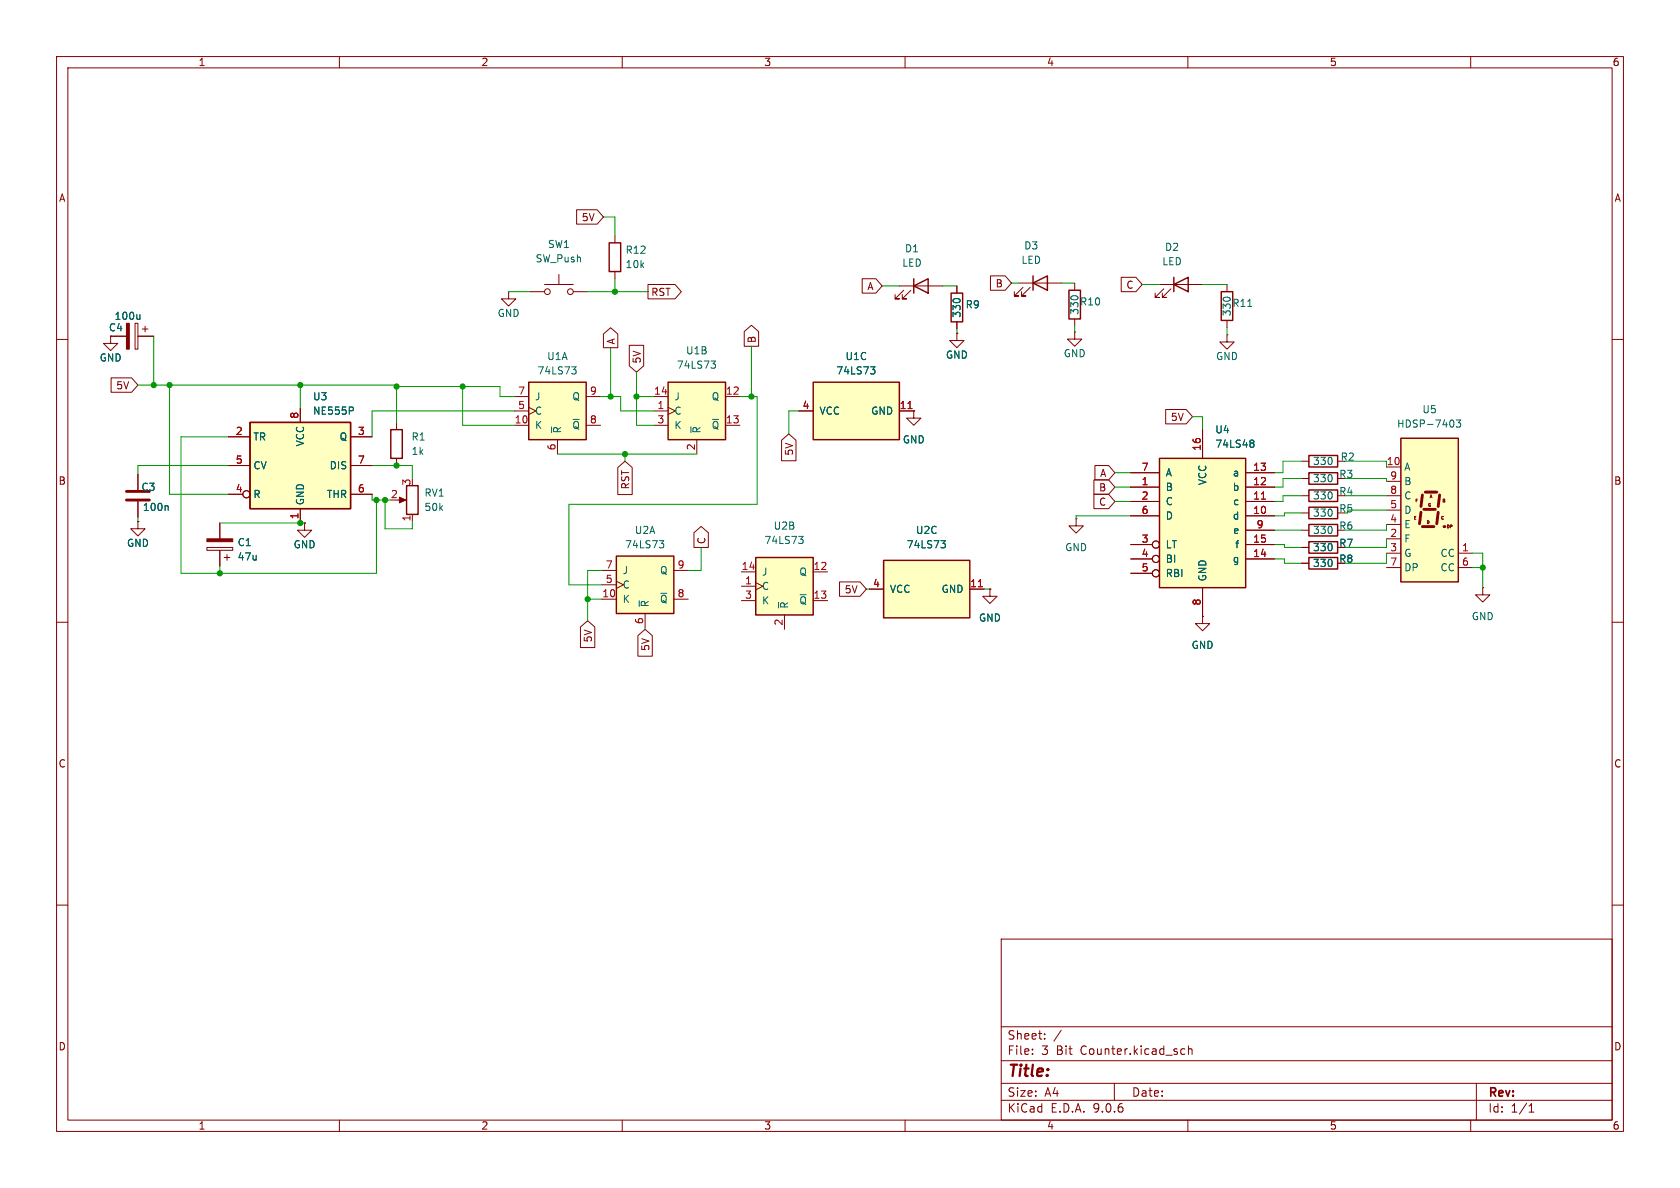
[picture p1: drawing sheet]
<svg xmlns="http://www.w3.org/2000/svg" width="297mm" height="210mm" viewBox="0 0 297 210" stroke-linecap="round" stroke-linejoin="round" font-family="sans-serif">
<g fill="none" stroke="#840000" stroke-width=".18">
<path d="M10 10h277v190h-277zM12 12h273v186h-273zM60 10v2M110 10v2M160 10v2M210 10v2M260 10v2M19.6 59.4h2.8M23.9 57.2h.5v4.5h-.5zM24.4 59.4h2.8M25.1 58.2h1.1M25.7 57.7v1"/>
<path d="M159 50.5h7.6M159.8 51.3l-1.6 1.5h.8h-.8v-.7M161 51.3l-1.5 1.5h.8h-.8v-.7M169.2 58.9v1.3h1.2l-1.2 1.3-1.3-1.3h1.3M169.2 58.9h.1M10 60h2M285 60h2M24.4 83.8v2.8M24.4 88.6v2.8M36.6 96.8h4.5v.5h-4.5zM38.9 92.5v2.8M38.9 97.3v2.8"/>
<path d="M39.6 98.6h1M40.1 98v1.1M53.8 92.5v1.2h1.3l-1.3 1.3-1.2-1.3h1.2M53.8 92.5h.1M230.1 81.5h1.3M10 110h2M285 110h2M10 160h2M177 166h108v32h-108zM285 160h2M60 198v2M110 198v2"/>
<path d="M160 198v2M177 194.5h108M177 191.5h108M177 187.5h108M177 181.5h108M182.5 186.3v.1M182.5 185.5v.1M184.7 183.6v.1M184.7 182.8v.1M187.6 182.1l-1.3 2M197 191.5v3M209 185.4l.5 .1"/>
<path d="M209.5 186.3l-.5 .1M210 198v2M210.1 185.5l.2-.1 .4 .1v.9M210.1 184.9v1.5M260 198v2M261 191.5v6.5M270.3 196.6h.9M270.3 195.5l.4-.4v1.5"/>
</g>
<path d="M22.4 86.9h4M22.4 88.4h4" fill="none" stroke="#840000" stroke-width=".51"/>
<path d="M24.7 55.6v.9M24.7 56.3l-.1 .2M29.6 89.4l.1 .2v.6" fill="none" stroke="#006464" stroke-width=".18"/>
<path d="M161.5 50.5l2.6-1.2v2.5zM161.5 49.3v2.5M231.4 80.5h5.1v2.1h-5.1z" fill="none" stroke="#840000" stroke-width=".25"/>
<g fill="#840000" stroke="#840000" stroke-width=".18">
<path d="M22.4 57.2h.5v4.5h-.5z"/>
<path d="M36.6 95.3h4.5v.5h-4.5z"/>
</g>
<path d="M247.6 77.5h10.2v25.4h-10.2z" fill="#ffffc2"/>
<path d="M247.6 77.5h10.2v25.4h-10.2z" fill="none" stroke="#840000" stroke-width=".25"/>
<path d="M251.2 90.6l-.2 2M251.5 87.5l-.3 2M251.5 93.1h2M251.7 90h2M252 87h2M254.3 90.6l-.3 2M254.5 87.5l-.2 2" fill="none" stroke="#840000" stroke-width=".51"/>
<circle cx="255.3" cy="93.1" r=".25" fill="#840000"/>
<g fill="none" stroke="#840000" stroke-width=".18">
<path d="M245.1 82.6h2.5M245.1 85.1h2.5M245.1 87.6h2.5M245.1 90.2h2.5M245.1 92.7h2.5M245.1 95.3h2.5M245.1 97.8h2.5M250.3 91.3h-.2v.5M250.6 88.2h-.3v.5M252.5 92.1l-.2-.1v.6M252.8 88l.2-.5 .2 .5M255.4 88.3l-.3-.1v.5"/>
<path d="M256.1 92.8h-.2v.5M256.6 92.8h-.2v.5M257.8 97.8h2.5M245.1 100.3h2.5M257.8 100.3h2.5"/>
</g>
<path d="M256.8 74.3l.2 .4-.2 .7M257.4 74.2h.8l-.4 .5 .4 .1v.6l-.2 .1-.6-.1" fill="none" stroke="#006464" stroke-width=".18"/>
<path d="M109 98.3h10.1v10.2h-10.1z" fill="#ffffc2"/>
<path d="M109 98.3h10.1v10.2h-10.1z" fill="none" stroke="#840000" stroke-width=".25"/>
<path d="M106.4 100.8h2.6M106.4 103.4h2.6M106.4 105.9h2.6M109 102.7l1.2 .7-1.2 .6M114 108.5v2.5M119.1 100.8h2.6M119.1 105.9h2.6" fill="none" stroke="#840000" stroke-width=".18"/>
<path d="M116.6 95.6h.7l-.4 .5 .4 .1v.4l-.2 .2h-.4M113 106.2v1" fill="none" stroke="#006464" stroke-width=".18"/>
<path d="M133.6 98.6h10.2v10.1h-10.2z" fill="#ffffc2"/>
<path d="M133.6 98.6h10.2v10.1h-10.2z" fill="none" stroke="#840000" stroke-width=".25"/>
<path d="M131.1 101.1h2.5M131.1 103.6h2.5M131.1 106.2h2.5M133.6 103l1.3 .6-1.3 .7M138.7 108.7v2.6M143.8 101.1h2.5M143.8 106.2h2.5M175 104.1v1.3h1.3l-1.3 1.3-1.3-1.3h1.3M175 104.1h.1" fill="none" stroke="#840000" stroke-width=".18"/>
<path d="M141.2 94.8h.8l-.4 .5 .3 .1 .1 .4-.3 .3h-.3M137.6 106.5v1" fill="none" stroke="#006464" stroke-width=".18"/>
<path d="M156.2 99.1h15.2v10.1h-15.2z" fill="#ffffc2"/>
<path d="M168.1 51.8h2.1v5.1h-2.1zM71.9 85.9h2v5h-2zM156.2 99.1h15.2v10.1h-15.2zM231.4 83.6h5.1v2h-5.1z" fill="none" stroke="#840000" stroke-width=".25"/>
<path d="M169.2 50.5v1.3M169.2 56.9v1.3M70.4 88.4h1M72.9 90.9v1.3M230.1 84.6h1.3M153.7 104.1h2.5M171.4 104.1h2.6" fill="none" stroke="#840000" stroke-width=".18"/>
<path d="M173 103.7h.7" fill="none" stroke="#a90000" stroke-width=".18"/>
<path d="M166.3 95.6h.8l-.4 .5 .4 .1v.4l-.2 .2h-.4" fill="none" stroke="#006464" stroke-width=".18"/>
<path d="M70.6 87.9l1.2 .5-1.2 .5z" fill="#840000" stroke="#840000" stroke-width=".18"/>
<path d="M205 81h15.2v22.9h-15.2z" fill="#ffffc2"/>
<path d="M69.1 75.9h2v5.1h-2zM205 81h15.2v22.9h-15.2z" fill="none" stroke="#840000" stroke-width=".25"/>
<g fill="none" stroke="#840000" stroke-width=".18">
<path d="M216.9 59.2v1.3h1.3l-1.3 1.2-1.3-1.2h1.3M216.9 59.2h.1M70.1 74.7v1.2M212.6 75.9v5.1M70.1 81v1.3M199.9 83.6h5.1M199.9 86.1h5.1M199.9 88.6h5.1M199.9 91.2h5.1M199.9 96.3h3.8M199.9 98.8h3.8M220.2 83.6h5.1"/>
<path d="M220.2 86.1h5.1M220.2 88.6h5.1M220.2 91.2h5.1M220.2 96.3h5.1M220.2 98.8h5.1M220.2 93.7h5.1M199.9 101.3h3.8M212.6 109v1.2h1.3l-1.3 1.3-1.3-1.3h1.3M212.6 109h.1M212.6 103.9v5.1"/>
<circle cx="204.3" cy="96.3" r=".63"/>
<circle cx="204.3" cy="98.8" r=".63"/>
<circle cx="204.3" cy="101.3" r=".63"/>
</g>
<path d="M223 88.2h.7" fill="none" stroke="#a90000" stroke-width=".18"/>
<path d="M221.2 77.8h.2l.3 .2-.3 .3M221.2 78.3h.2M221.4 78.3l.3 .3v.2l-.1 .2-.4 .1" fill="none" stroke="#006464" stroke-width=".18"/>
<path d="M44.2 74.7h17.8v15.2h-17.8z" fill="#ffffc2"/>
<path d="M107.7 42.9h2v5.1h-2zM182.6 50l2.6-1.2v2.5zM182.6 48.8v2.5M189 51.3h2v5.1h-2zM207.5 50.3l2.6-1.3v2.6zM207.5 49v2.6M44.2 74.7h17.8v15.2h-17.8z" fill="none" stroke="#840000" stroke-width=".25"/>
<g fill="none" stroke="#840000" stroke-width=".18">
<path d="M19.6 59.4v1.3h1.2l-1.2 1.3-1.3-1.3h1.3M19.6 59.4h.1M108.7 41.7v1.2M108.7 48v1.3M180.1 50h7.6M180.8 50.8l-1.5 1.5h.8h-.8v-.7M182.1 50.8l-1.5 1.5h.8h-.8v-.7M190 50v1.3M190 56.4v1.3M205 50.3h7.6M205.7 51.1l-1.5 1.5h.8h-.8v-.8M207 51.1l-1.5 1.5h.7h-.7v-.8"/>
<path d="M40.4 77.2h3.8M53.1 72.1v2.6M62 77.2h3.8M161.5 72.6v1.3h1.3l-1.3 1.3-1.2-1.3h1.2M161.5 72.6h.1M24.4 92.2v1.3h1.3l-1.3 1.2-1.3-1.2h1.3M24.4 92.2h.1M40.4 82.3h3.8M40.4 87.4h2.5M53.1 89.9v2.6M62 82.3h3.8M62 87.4h3.8"/>
<circle cx="43.6" cy="87.4" r=".63"/>
</g>
<path d="M62.4 72l.1 .2-.1 .4" fill="none" stroke="#006464" stroke-width=".18"/>
<path d="M143.8 67.6h15.2v10.1h-15.2z" fill="#ffffc2"/>
<path d="M143.8 67.6h15.2v10.1h-15.2z" fill="none" stroke="#840000" stroke-width=".25"/>
<path d="M141.2 72.6h2.6M159 72.6h2.5" fill="none" stroke="#840000" stroke-width=".18"/>
<path d="M160.5 72.2h.7" fill="none" stroke="#a90000" stroke-width=".18"/>
<path d="M153.9 64.8h.8l-.4 .5 .3 .1 .1 .5-.3 .2h-.3" fill="none" stroke="#006464" stroke-width=".18"/>
<path d="M118.1 67.6h10.2v10.1h-10.2z" fill="#ffffc2"/>
<path d="M215.9 51.6h2v5h-2zM118.1 67.6h10.2v10.1h-10.2z" fill="none" stroke="#840000" stroke-width=".25"/>
<path d="M190 58.7v1.2h1.3l-1.3 1.3-1.3-1.3h1.3M190 58.7h.1M216.9 50.3v1.3M216.9 56.6v1.3M115.6 70.1h2.5M115.6 72.6h2.5M115.6 75.2h2.5M118.1 72l1.3 .6-1.3 .7M123.2 77.7v2.6M128.3 70.1h2.5M128.3 75.2h2.5" fill="none" stroke="#840000" stroke-width=".18"/>
<path d="M220.6 54.2h.7M122.1 75.5v1M125.7 63.8h.8l-.4 .5 .3 .1 .1 .5-.3 .2h-.3" fill="none" stroke="#006464" stroke-width=".18"/>
<path d="M93.5 67.6h10.1v10.1h-10.1z" fill="#ffffc2"/>
<path d="M93.5 67.6h10.1v10.1h-10.1zM231.4 95.8h5.1v2h-5.1zM231.4 98.6h5.1v2h-5.1zM231.4 92.7h5.1v2h-5.1zM231.4 89.7h5.1v2h-5.1zM231.4 86.6h5.1v2h-5.1z" fill="none" stroke="#840000" stroke-width=".25"/>
<g fill="none" stroke="#840000" stroke-width=".18">
<path d="M101.9 37.1h3.7l1.1 1.3-1.1 1.2h-3.7zM19.6 59.4h.1M19.6 59.4h2.8M24.4 59.4h2.8M89.9 51.6v1.2h1.3l-1.3 1.3-1.3-1.3h1.3M89.9 51.6h.1M93.7 51.6h2.6M96.3 50.3h5M98.8 48.5v1.8M101.3 51.6h2.6M106.7 59l1.2-1.1 1.3 1.1v2.5h-2.5zM114.6 50.3h4.7l1.1 1.3-1.1 1.2h-4.7z"/>
<path d="M131.6 58.6l1.2-1.1 1.3 1.1v2.6h-2.5zM152.4 49.3h2.4l1.2 1.2-1.2 1.3h-2.4zM169.2 58.9h.1M169.2 50.5v1.3M169.2 56.9v1.3M175.1 48.8h2.6l1.1 1.2-1.1 1.3h-2.6zM198.2 49h2.6l1.1 1.3-1.1 1.3h-2.6zM19.6 66.8h3.7l1.1 1.3-1.1 1.2h-3.7zM40.4 77.2h3.8M53.1 72.1v2.6M62 77.2h3.8M90.9 70.1h2.6"/>
<path d="M90.9 72.6h2.6M90.9 75.2h2.6M93.5 72l1.2 .6-1.2 .7M98.6 77.7v2.6M103.6 70.1h2.6M103.6 75.2h2.6M111.3 61h2.5v3.7l-1.3 1.1-1.2-1.1zM138.2 77.8l1.2-1.1 1.3 1.1v3.7h-2.5zM141.2 72.6h2.6M159 72.6h2.5M161.5 72.6h.1M206.1 72.4h3.6l1.1 1.3-1.1 1.2h-3.6z"/>
<path d="M212.6 75.9v5.1M24.4 92.2h.1M24.4 83.8v2.8M24.4 88.6v2.8M38.9 92.5v2.8M38.9 97.3v2.8M40.4 82.3h3.8M40.4 87.4h2.5M53.1 89.9v2.6M53.8 92.5h.1M62 82.3h3.8M62 87.4h3.8"/>
<path d="M109.2 82.6l1.3-1.1 1.3 1.1v4.8h-2.6zM122.7 94.2l1.3-1.1 1.2 1.1v2.6h-2.5zM190.2 91.7v1.3h1.3l-1.3 1.2-1.2-1.2h1.2M190.2 91.7h.1M193.4 84.8h2.6l1.1 1.3-1.1 1.3h-2.6zM193.4 87.4h2.6l1.1 1.2-1.1 1.3h-2.6zM193.6 82.3h2.4l1.1 1.3-1.1 1.2h-2.4zM199.9 83.6h5.1M199.9 86.1h5.1M199.9 88.6h5.1M199.9 91.2h5.1M199.9 96.3h3.8"/>
<path d="M199.9 98.8h3.8M220.2 93.7h5.1M220.2 83.6h5.1M220.2 86.1h5.1M220.2 88.6h5.1M220.2 91.2h5.1M220.2 96.3h5.1M220.2 98.8h5.1M230.1 96.8h1.3M230.1 99.6h1.3M230.1 93.7h1.3M230.1 90.7h1.3"/>
<path d="M230.1 87.6h1.3M102.6 110.8l1.3-1.1 1.3 1.1v3.7h-2.6zM112.8 112.4l1.2-1.1 1.3 1.1v3.6h-2.5zM148.4 102.9h3.7l1.1 1.2-1.1 1.3h-3.7zM153.7 104.1h2.5M171.4 104.1h2.6M175 104.1h.1M199.9 101.3h3.8M212.6 109h.1M212.6 103.9v5.1M262.1 103.9v1.3h1.3l-1.3 1.2-1.2-1.2h1.2M262.1 103.9h.1"/>
<circle cx="96.8" cy="51.6" r=".51"/>
<circle cx="100.8" cy="51.6" r=".51"/>
<circle cx="43.6" cy="87.4" r=".63"/>
<circle cx="204.3" cy="96.3" r=".63"/>
<circle cx="204.3" cy="98.8" r=".63"/>
<circle cx="204.3" cy="101.3" r=".63"/>
</g>
<path d="M24.7 55.6v.9M24.7 56.3l-.1 .2M62.4 72l.1 .2-.1 .4M97.5 75.5v1M101.1 64.8h.7l-.4 .5 .4 .1v.5l-.2 .2h-.4M153.9 64.8h.8l-.4 .5 .3 .1 .1 .5-.3 .2h-.3M221.2 77.8h.2l.3 .2-.3 .3M221.2 78.3h.2M221.4 78.3l.3 .3v.2l-.1 .2-.4 .1M29.6 89.4l.1 .2v.6M166.3 95.6h.8l-.4 .5 .4 .1v.4l-.2 .2h-.4" fill="none" stroke="#006464" stroke-width=".18"/>
<g fill="none" stroke="#009600" stroke-width=".18">
<path d="M106.7 38.4h2v3.3M27.2 59.4v8.7M89.9 51.6h3.8M103.9 51.6h10.7M108.7 49.3v2.3M156 50.5h3M166.6 50.5h2.6M169.2 58.2v.7M178.8 50h1.3M187.7 50h2.3M190 57.7v1M201.9 50.3h3.1"/>
<path d="M212.6 50.3h4.3M216.9 57.9v1.3M24.4 68.1h45.7v6.6M30 68.1v19.3h10.4M40.4 77.2h-8.4v24.1h34.5v-12.9M53.1 68.1v4M70.1 68.3h18.3v1.8h2.5M81.8 68.3v6.9h9.1M90.9 72.6h-25.1v4.6M106.2 70.1h3.5v2.5h5.9M107.9 61.5v8.6M112.5 70.1h3.1"/>
<path d="M112.5 65.8v9.4h3.1M130.8 70.1h3.1v19.1h-33.3v14.2h5.8M132.8 61.2v8.9M141.2 72.6h-1.8v4.1M210.8 73.7h1.8v2.2M24.4 91.4v.8M38.9 92.5h14.9M40.4 82.3h-16v1.5M65.8 82.3h7.1v2.3M65.8 87.4v1h3.3M68.1 88.4v5.1h4.8v-1.3M98.6 80.3h24.6"/>
<path d="M110.5 80.3v1.2M124 96.8v4h-2.3M197.1 83.6h2.8M197.1 88.6h2.8M197.1 86.1h2.8M199.9 91.2h-9.7v.5M225.3 98.8h1.8v.8h3M225.3 96.3h1.8v.5h3M225.3 93.7h4.8M230.1 90.7h-3v.5h-1.8M230.1 87.6h-3.3v1h-1.5M230.1 84.6h-3.3v1.5h-1.5"/>
<path d="M230.1 81.5h-3.3v2.1h-1.5M237.7 84.6h7.4v.5M237.7 87.6h7.4M237.7 81.5h7.4M238.3 90.2h6.8M245.1 97.8v1.8h-7.4M245.1 92.7v1h-7.4M245.1 95.3v1.5h-7.4M260.3 97.8h1.8v6.1M38.9 100.1v1.2M103.9 105.9h2.5M106.4 100.8h-2.5v8.9"/>
<path d="M114 111v.3M153.2 104.1h.5M174 104.1h1M260.3 100.3h1.8"/>
</g>
<path d="M160.5 72.2h.7M223 88.2h.7M173 103.7h.7" fill="none" stroke="#a90000" stroke-width=".18"/>
<g fill="#009600" stroke="#009600" stroke-width=".18">
<circle cx="53.1" cy="92.5" r=".46"/>
<circle cx="70.1" cy="82.3" r=".46"/>
<circle cx="66.5" cy="88.4" r=".46"/>
<circle cx="70.1" cy="68.3" r=".46"/>
<circle cx="53.1" cy="68.1" r=".46"/>
<circle cx="38.9" cy="101.3" r=".46"/>
<circle cx="27.2" cy="68.1" r=".46"/>
<circle cx="30" cy="68.1" r=".46"/>
<circle cx="110.5" cy="80.3" r=".46"/>
<circle cx="103.9" cy="105.9" r=".46"/>
<circle cx="132.8" cy="70.1" r=".46"/>
<circle cx="68.1" cy="88.4" r=".46"/>
<circle cx="81.8" cy="68.3" r=".46"/>
<circle cx="108.7" cy="51.6" r=".46"/>
<circle cx="112.5" cy="70.1" r=".46"/>
<circle cx="107.9" cy="70.1" r=".46"/>
<circle cx="262.1" cy="100.3" r=".46"/>
</g>
<text font-size="2.8" fill="#840000" x="178" y="190.9">Title:</text>
<g font-size="2.1" fill="#840000">
<text x="178" y="184">Sheet:</text>
<text x="178" y="186.7">File:</text>
<text x="184.1" y="186.7">3</text>
<text x="186.8" y="186.7">Bit</text>
<text x="191.2" y="186.7">Counter.kicad_sch</text>
<text x="178" y="196.9">KiCad</text>
<text x="178" y="194.1">Size:</text>
<text x="184.7" y="194.1">A4</text>
<text x="185.7" y="196.9">E.D.A.</text>
<text x="193.3" y="196.9">9.0.6</text>
<text x="200" y="194.1">Date:</text>
<text x="263" y="194.3">Rev:</text>
<text x="263" y="196.9">Id:</text>
<text x="267.1" y="196.9">1/1</text>
</g>
<g font-size="1.8" fill="#840000">
<text x="35" y="11.9">1</text>
<text x="85" y="11.9">2</text>
<text x="135" y="11.9">3</text>
<text x="185" y="11.9">4</text>
<text x="235" y="11.9">5</text>
<text x="285" y="11.9">6</text>
<text x="10.3" y="35.9">A</text>
<text x="285.3" y="35.9">A</text>
<text x="102.7" y="39.3">5V</text>
<text x="115" y="52.5">RST</text>
<text x="153.2" y="51.5">A</text>
<text x="175.9" y="51">B</text>
<text x="199" y="51.2">C</text>
<text x="108.9" y="61" transform="rotate(-90 108.9 61)">A</text>
<text x="113.5" y="64.4" transform="rotate(-90 113.5 64.4)">5V</text>
<text x="133.8" y="60.7" transform="rotate(-90 133.8 60.7)">B</text>
<text x="20.5" y="69">5V</text>
<text x="206.9" y="74.6">5V</text>
<text x="140.4" y="80.6" transform="rotate(-90 140.4 80.6)">5V</text>
<text x="10.3" y="85.9">B</text>
<text x="111.4" y="86.6" transform="rotate(-90 111.4 86.6)">RST</text>
<text x="194.2" y="87.1">B</text>
<text x="194.2" y="89.6">C</text>
<text x="194.4" y="84.5">A</text>
<text x="285.3" y="85.9">B</text>
<text x="124.9" y="96.3" transform="rotate(-90 124.9 96.3)">C</text>
<text x="236.7" y="96.9">R7</text>
<text x="236.7" y="99.7">R8</text>
<text x="149.2" y="105.1">5V</text>
<text x="104.8" y="113.7" transform="rotate(-90 104.8 113.7)">5V</text>
<text x="115" y="115.2" transform="rotate(-90 115 115.2)">5V</text>
<text x="10.3" y="135.9">C</text>
<text x="285.3" y="135.9">C</text>
<text x="10.3" y="185.9">D</text>
<text x="285.3" y="185.9">D</text>
<text x="35" y="199.9">1</text>
<text x="85" y="199.9">2</text>
<text x="135" y="199.9">3</text>
<text x="185" y="199.9">4</text>
<text x="235" y="199.9">5</text>
<text x="285" y="199.9">6</text>
</g>
<g font-size="1.8" fill="#006464">
<text x="94.6" y="46.6">SW_Push</text>
<text x="96.8" y="44">SW1</text>
<text x="110.5" y="47.6">10k</text>
<text x="110.5" y="45.1">R12</text>
<text x="159.4" y="47.3">LED</text>
<text x="159.9" y="44.8">D1</text>
<text x="180.5" y="46.8">LED</text>
<text x="181" y="44.3">D3</text>
<text x="205.4" y="47.1">LED</text>
<text x="205.9" y="44.6">D2</text>
<text x="19.2" y="58.8">C4</text>
<text x="20.2" y="56.7">100u</text>
<text x="87.9" y="56.2">GND</text>
<text x="170" y="56.3" transform="rotate(-90 170 56.3)">330</text>
<text x="170.6" y="54.7">R9</text>
<text x="190.8" y="54.2">R10</text>
<text x="190.9" y="55.8" transform="rotate(-90 190.9 55.8)">330</text>
<text x="217.8" y="54.5">R11</text>
<text x="217.8" y="56" transform="rotate(-90 217.8 56)">330</text>
<text x="17.5" y="64.1">GND</text>
<text x="96.6" y="63.9">U1A</text>
<text x="119.6" y="65.4">74LS73</text>
<text x="121.2" y="62.8">U1B</text>
<text x="149.4" y="63.9">U1C</text>
<text x="167.1" y="63.6">GND</text>
<text x="188" y="63.3">GND</text>
<text x="214.9" y="63.9">GND</text>
<text x="55.2" y="71">U3</text>
<text x="94.5" y="71">J</text>
<text x="94.9" y="66.4">74LS73</text>
<text x="101.1" y="71">Q</text>
<text x="119.1" y="71">J</text>
<text x="125.7" y="71">Q</text>
<text x="147.7" y="66.4">74LS73</text>
<text x="55.2" y="73.5">NE555P</text>
<text x="94.5" y="73.5">C</text>
<text x="94.5" y="76">K</text>
<text x="99.4" y="76.7" transform="rotate(-90 99.4 76.7)">~{R}</text>
<text x="101.1" y="76">~{Q}</text>
<text x="119.1" y="73.5">C</text>
<text x="119.1" y="76">K</text>
<text x="124.1" y="76.7" transform="rotate(-90 124.1 76.7)">~{R}</text>
<text x="125.7" y="76">~{Q}</text>
<text x="144.8" y="73.5">VCC</text>
<text x="153.9" y="73.5">GND</text>
<text x="214.8" y="76.8">U4</text>
<text x="246.9" y="75.8">HDSP-7403</text>
<text x="251.4" y="73.3">U5</text>
<text x="44.7" y="78.1">TR</text>
<text x="44.7" y="83.2">CV</text>
<text x="53.9" y="79" transform="rotate(-90 53.9 79)">VCC</text>
<text x="58.2" y="83.2">DIS</text>
<text x="59.9" y="78.1">Q</text>
<text x="72.7" y="78.1">R1</text>
<text x="72.7" y="80.6">1k</text>
<text x="159.5" y="78.6">GND</text>
<text x="214.8" y="79.3">74LS48</text>
<text x="232" y="82.4">330</text>
<text x="236.9" y="81.6">R2</text>
<text x="248.2" y="83.4">A</text>
<text x="24.9" y="87">C3</text>
<text x="44.7" y="88.2">R</text>
<text x="53.9" y="89.4" transform="rotate(-90 53.9 89.4)">GND</text>
<text x="57.7" y="88.2">THR</text>
<text x="74.9" y="88">RV1</text>
<text x="206" y="84.4">A</text>
<text x="206" y="87">B</text>
<text x="206" y="89.5">C</text>
<text x="213.5" y="85.9" transform="rotate(-90 213.5 85.9)">VCC</text>
<text x="217.8" y="84.4">a</text>
<text x="217.8" y="87">b</text>
<text x="217.9" y="89.5">c</text>
<text x="232" y="85.4">330</text>
<text x="232" y="88.5">330</text>
<text x="236.7" y="84.7">R3</text>
<text x="236.7" y="87.7">R4</text>
<text x="248.2" y="86">B</text>
<text x="248.2" y="88.5">C</text>
<text x="25.2" y="90.5">100n</text>
<text x="74.9" y="90.5">50k</text>
<text x="112.1" y="94.6">U2A</text>
<text x="136.7" y="93.8">U2B</text>
<text x="161.8" y="94.6">U2C</text>
<text x="206" y="92">D</text>
<text x="217.8" y="92">d</text>
<text x="217.9" y="94.6">e</text>
<text x="232" y="94.6">330</text>
<text x="232" y="91.5">330</text>
<text x="236.7" y="93.8">R6</text>
<text x="248.2" y="91">D</text>
<text x="248.2" y="93.6">E</text>
<text x="22.3" y="96.9">GND</text>
<text x="41.9" y="96.7">C1</text>
<text x="41.9" y="99.3">47u</text>
<text x="51.8" y="97.1">GND</text>
<text x="110" y="101.7">J</text>
<text x="110.4" y="97.1">74LS73</text>
<text x="116.6" y="101.7">Q</text>
<text x="134.6" y="102">J</text>
<text x="135" y="96.4">74LS73</text>
<text x="141.2" y="102">Q</text>
<text x="160.2" y="97.1">74LS73</text>
<text x="188.2" y="97.6">GND</text>
<text x="206" y="97.1">LT</text>
<text x="206" y="99.7">BI</text>
<text x="217.8" y="99.7">g</text>
<text x="218.3" y="97.1">f</text>
<text x="232" y="97.6">330</text>
<text x="232" y="100.4">330</text>
<text x="248.2" y="96.1">F</text>
<text x="248.2" y="98.7">G</text>
<text x="248.2" y="101.2">DP</text>
<text x="254.6" y="98.7">CC</text>
<text x="254.6" y="101.2">CC</text>
<text x="110" y="104.2">C</text>
<text x="110" y="106.8">K</text>
<text x="114.9" y="107.4" transform="rotate(-90 114.9 107.4)">~{R}</text>
<text x="116.6" y="106.8">~{Q}</text>
<text x="134.6" y="104.5">C</text>
<text x="134.6" y="107">K</text>
<text x="139.5" y="107.7" transform="rotate(-90 139.5 107.7)">~{R}</text>
<text x="141.2" y="107">~{Q}</text>
<text x="157.2" y="105">VCC</text>
<text x="166.4" y="105">GND</text>
<text x="206" y="102.2">RBI</text>
<text x="213.5" y="102.9" transform="rotate(-90 213.5 102.9)">GND</text>
<text x="173" y="110.1">GND</text>
<text x="260.1" y="109.8">GND</text>
<text x="210.6" y="114.9">GND</text>
</g>
<g font-size="1.8" fill="#a90000">
<text x="91.5" y="69.9">7</text>
<text x="104.2" y="69.9">9</text>
<text x="115.5" y="69.9">14</text>
<text x="128.2" y="69.9">12</text>
<text x="41.6" y="77">2</text>
<text x="52.8" y="74.1" transform="rotate(-90 52.8 74.1)">8</text>
<text x="63.2" y="77">3</text>
<text x="90.9" y="74.9">10</text>
<text x="91.5" y="72.4">5</text>
<text x="104.2" y="74.9">8</text>
<text x="116.1" y="72.4">1</text>
<text x="116.1" y="74.9">3</text>
<text x="128.2" y="74.9">13</text>
<text x="141.8" y="72.4">4</text>
<text x="159" y="72.4">11</text>
<text x="41.6" y="82">5</text>
<text x="63.2" y="82">7</text>
<text x="98.3" y="79.7" transform="rotate(-90 98.3 79.7)">6</text>
<text x="122.9" y="79.7" transform="rotate(-90 122.9 79.7)">2</text>
<text x="201.7" y="83.3">7</text>
<text x="212.3" y="79.8" transform="rotate(-90 212.3 79.8)">16</text>
<text x="221.4" y="83.3">13</text>
<text x="41.6" y="87.1">4</text>
<text x="63.2" y="87.1">6</text>
<text x="69" y="88.1">2</text>
<text x="72.6" y="85.9" transform="rotate(-90 72.6 85.9)">3</text>
<text x="201.7" y="85.9">1</text>
<text x="201.7" y="88.4">2</text>
<text x="221.4" y="85.9">12</text>
<text x="221.4" y="88.4">11</text>
<text x="245.7" y="84.8">9</text>
<text x="245.7" y="87.4">8</text>
<text x="245.7" y="89.9">5</text>
<text x="52.8" y="91.9" transform="rotate(-90 52.8 91.9)">1</text>
<text x="72.6" y="92.3" transform="rotate(-90 72.6 92.3)">1</text>
<text x="201.7" y="90.9">6</text>
<text x="221.4" y="90.9">10</text>
<text x="222.1" y="93.5">9</text>
<text x="245.7" y="92.5">4</text>
<text x="245.7" y="95">2</text>
<text x="107" y="100.6">7</text>
<text x="119.7" y="100.6">9</text>
<text x="131" y="100.8">14</text>
<text x="143.7" y="100.8">12</text>
<text x="201.7" y="96">3</text>
<text x="201.7" y="98.6">4</text>
<text x="201.7" y="101.1">5</text>
<text x="221.4" y="96">15</text>
<text x="221.4" y="98.6">14</text>
<text x="245.7" y="97.5">3</text>
<text x="245.7" y="100.1">7</text>
<text x="258.4" y="97.5">1</text>
<text x="258.4" y="100.1">6</text>
<text x="106.4" y="105.7">10</text>
<text x="107" y="103.1">5</text>
<text x="119.7" y="105.7">8</text>
<text x="131.6" y="103.4">1</text>
<text x="131.6" y="105.9">3</text>
<text x="143.7" y="105.9">13</text>
<text x="154.2" y="103.9">4</text>
<text x="171.4" y="103.9">11</text>
<text x="212.3" y="107.1" transform="rotate(-90 212.3 107.1)">8</text>
<text x="113.8" y="110.4" transform="rotate(-90 113.8 110.4)">6</text>
<text x="138.4" y="110.7" transform="rotate(-90 138.4 110.7)">2</text>
</g>
<g font-size="1.8" fill="#009600">
<text x="245.1" y="82.3">10</text>
<text x="236.7" y="90.8">R5</text>
</g>
<g font-size=".7" fill="#840000">
<text x="250" y="89">F</text>
<text x="252.3" y="89.8">G</text>
<text x="252.6" y="88.2">A</text>
<text x="254.8" y="89">B</text>
<text x="249.8" y="92">E</text>
<text x="252" y="92.8">D</text>
<text x="254.6" y="92">C</text>
<text x="255.6" y="93.6">DP</text>
</g>
</svg>
